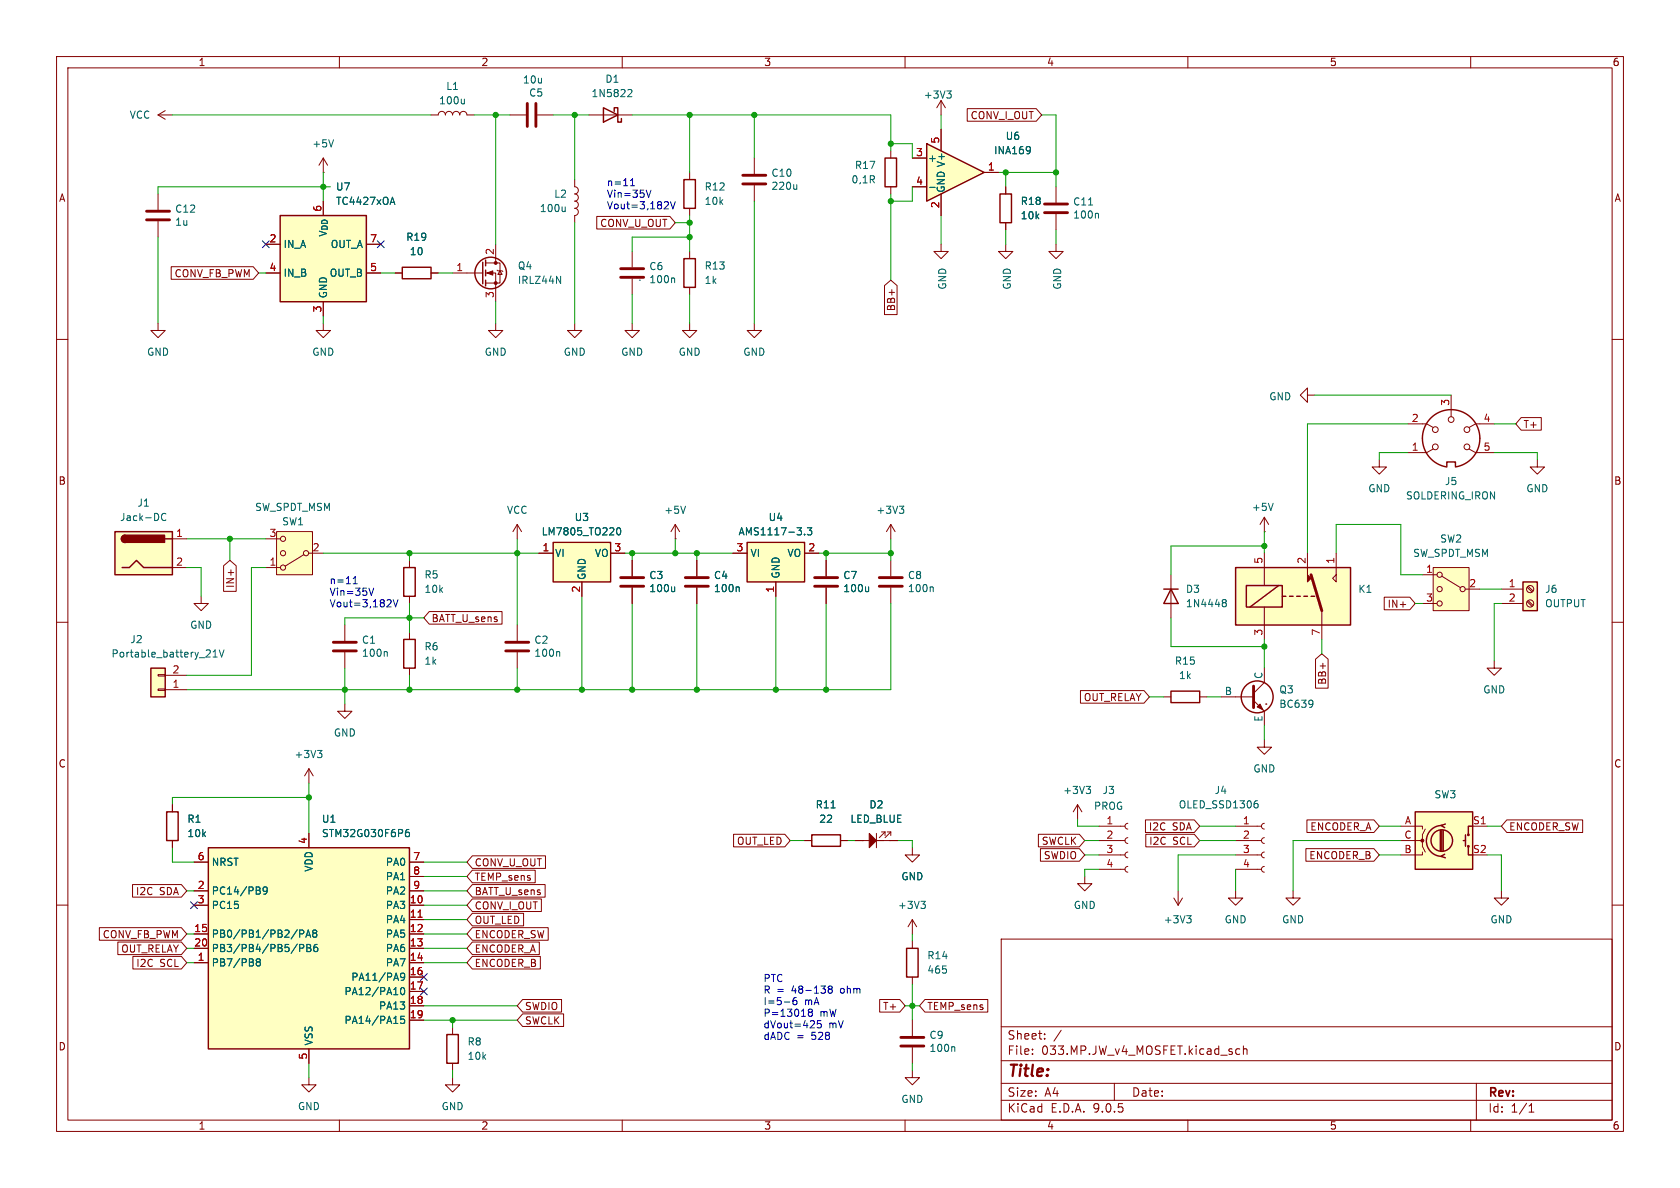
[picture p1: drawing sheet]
<svg xmlns="http://www.w3.org/2000/svg" width="297mm" height="210mm" viewBox="0 0 297 210" stroke-linecap="round" stroke-linejoin="round" font-family="sans-serif">
<g fill="none" stroke="#840000" stroke-width=".18">
<path d="M10 10h277v190h-277zM12 12h273v186h-273zM60 10v2M110 10v2M160 10v2M210 10v2M260 10v2M10 60h2M285 60h2M10 110h2M285 110h2M218.4 157.5v1.3h1.3l-1.3 1.2-1.2-1.2h1.2"/>
<path d="M10 160h2M177 166h108v32h-108zM285 160h2M60 198v2M110 198v2M160 198v2M177 194.5h108M177 191.5h108M177 187.5h108M177 181.5h108M182.5 186.3v.1M182.5 185.5v.1"/>
<path d="M184.7 183.6v.1M184.7 182.8v.1M187.6 182.1l-1.3 2M197 191.5v3M210 198v2M218.5 186.3l.2 .1 .5-.1M219.2 185.5l-.5-.1-.2 .1M219.8 185.5l.2-.1 .4 .1 .1 .9M219.8 184.9v1.5M260 198v2M261 191.5v6.5M270.3 196.6h.9"/>
<path d="M270.3 195.5l.4-.4v1.5"/>
</g>
<path d="M163.8 25.4l10.2 5.1-10.2 5.1z" fill="#ffffc2"/>
<path d="M163.8 25.4l10.2 5.1-10.2 5.1zM255.8 82.4v-.7h1.5v.7M257.3 82.5a5.1 5.1 0 0 0 3.5-7.8 5.1 5.1 0 0 0-8.6 .1 5.1 5.1 0 0 0 3.6 7.8M71.4 113h2v5.1h-2zM71.4 100.3h2v5.1h-2z" fill="none" stroke="#840000" stroke-width=".25"/>
<g fill="none" stroke="#840000" stroke-width=".18">
<path d="M161.3 27.9h2.5M161.3 33h2.5M166.4 22.9v3.8M166.4 34.3v3.8M174 30.5h2.5M248.9 74.9h3.3l1.2 .7M253.4 79.4l-1.2 .6h-3.3M256.5 69.9v3.8M259.7 79.4l1.2 .6h3.3M264.2 74.9h-3.3l-1.2 .7M72.4 99.1v1.2M91.4 92.7v2.6"/>
<path d="M91.4 92.7l-.7 1.3M91.4 92.7l.8 1.3M243.8 81.3v1.3h1.3l-1.3 1.2-1.2-1.2h1.2M72.4 105.4v1.3M72.4 111.8v1.2M72.4 118.1v1.3M91.4 110.5v2.8M91.4 115.3v2.8M264.2 116.8v1.3h1.2l-1.2 1.3-1.3-1.3h1.3"/>
<circle cx="253.7" cy="75.9" r=".51"/>
<circle cx="253.7" cy="79" r=".51"/>
<circle cx="256.5" cy="74.2" r=".51"/>
<circle cx="259.3" cy="75.9" r=".51"/>
<circle cx="259.3" cy="79" r=".51"/>
</g>
<path d="M164.4 33.1h.9M182 26h.1a1.07 1.07 0 0 1-.1 1.1M182.2 26.5l-.2 .1M98.8 115.2l.1 .2v.6" fill="none" stroke="#006464" stroke-width=".18"/>
<path d="M89.4 113.5h4.1M89.4 115.1h4.1" fill="none" stroke="#840000" stroke-width=".51"/>
<path d="M253.4 100.3h6.3v7.7h-6.3z" fill="#ffffc2"/>
<g fill="none" stroke="#840000" stroke-width=".18">
<path d="M207 101.6v7.6M251.5 101.6h2.5M251.5 106.7h2.5M253.4 100.3h6.3v7.7h-6.3zM254.9 101.9l3.3 2M259.1 104.1h2.5"/>
<circle cx="254.5" cy="101.6" r=".46"/>
<circle cx="254.5" cy="106.7" r=".46"/>
<circle cx="254.5" cy="104.1" r=".46"/>
<circle cx="258.6" cy="104.1" r=".46"/>
</g>
<path d="M205.7 104.1h2.6M207 104.1l1.3 2.6h-2.6z" fill="none" stroke="#840000" stroke-width=".25"/>
<path d="M216.2 106.5h.1M216.2 106h.4l.1 .1 .1 .2-.2 .2M216.3 106.5h.3M216.3 106.5l-.1 .1M216.6 106.5l.2 .3-.1 .3-.1 .2-.4-.1" fill="none" stroke="#006464" stroke-width=".18"/>
<path d="M97.8 95.9h10.1v7h-10.1z" fill="#ffffc2"/>
<path d="M97.8 95.9h10.1v7h-10.1z" fill="none" stroke="#840000" stroke-width=".25"/>
<g fill="none" stroke="#840000" stroke-width=".18">
<path d="M166.4 43.2v1.3h1.2l-1.2 1.2-1.3-1.2h1.3M95.2 97.8h2.6M107.9 97.8h2.6M111.8 99.1v2.8M119.4 95.3h.1M119.4 92.7l-.8 1.3M119.4 92.7l.7 1.3M119.4 92.7v2.6M123.2 99.1v2.8M102.9 102.9v2.5M111.8 103.9v2.8M123.2 103.9v2.8"/>
<path d="M161.3 149.9v1.2h1.3l-1.3 1.3-1.3-1.3h1.3"/>
</g>
<path d="M109.2 93.4l.1-.1a.68 .68 0 0 1 .5 .6 .68 .68 0 0 1-.5 .7 .84 .84 0 0 1-.1-1.2zM121.2 89.5l-.4 1.2M119.3 103.7v.9M119.3 104.5l-.2 .1M130.5 103.7l.2 .2v.7" fill="none" stroke="#006464" stroke-width=".18"/>
<path d="M109.7 102.1h4.1M109.7 103.6h4.1M121.2 102.1h4M121.2 103.6h4" fill="none" stroke="#840000" stroke-width=".51"/>
<path d="M36.8 149.9h35.6v35.5h-35.6z" fill="#ffffc2"/>
<path d="M176.8 34.3h2v5.1h-2zM207 122.2h5.1v2h-5.1zM36.8 149.9h35.6v35.5h-35.6z" fill="none" stroke="#840000" stroke-width=".25"/>
<g fill="none" stroke="#840000" stroke-width=".18">
<path d="M177.8 33v1.3M177.8 39.4v1.2M186.7 33v2.8M186.7 37.8v2.8M177.8 43.2v1.3h1.3l-1.3 1.2-1.3-1.2h1.3M186.7 43.2v1.3h1.3l-1.3 1.2-1.3-1.2h1.3M205.7 123.2h1.3M212.1 123.2h1.3M34.3 152.4h2.5M34.3 157.5h2.5M54.6 147.3v2.6M72.4 152.4h2.5"/>
<path d="M72.4 157.5h2.5M72.4 154.9h2.5M34.3 160h2.5M34.3 165.1h2.5M34.3 167.6h2.5M34.3 170.2h2.5M72.4 160h2.5M72.4 165.1h2.5M72.4 167.6h2.5M72.4 170.2h2.5M72.4 162.6h2.5M72.4 172.7h2.5"/>
<path d="M72.4 175.3h2.5M72.4 177.8h2.5M54.6 185.4v2.6M72.4 180.3h2.5"/>
</g>
<g fill="none" stroke="#006464" stroke-width=".18">
<path d="M192.4 36.2h.8M194 37.7l.2 .2v.7M47.2 157.3l-.2 .3h-.2l-.3-.3 .1-.4 .4-.1 .2 .1a.84 .84 0 0 1-.3 1.2h-.3M72.3 146.6l-.4 .1a.86 .86 0 0 0 0 1.2l.4-.1 .1-.4-.2-.3h-.3l-.2 .3M45.5 170l-.2-.2 .2-.3h.3l.2 .2-.2 .3M45.5 170l-.2 .3 .1 .3 .1 .2 .4-.1 .1-.2v-.2l-.2-.3M45.5 170h.3M53 165.1l.6-.1 .1-.2-.1-.3-.6-.1v1.3M53 167.6h.6l.1-.2-.1-.3-.6-.2v1.3M54.1 165.7l.4-1.3 .4 1.3M54.2 165.3h.6M54.3 166.9h.4l.2 .3-.2 .4 .2 .1 .1 .3-.3 .2h-.4z"/>
<path d="M54.3 167.6h.4M55.5 165l-.2-.3 .2-.3h.3l.2 .3-.2 .3M55.5 165l-.2 .2v.4l.2 .1 .4-.1 .1-.2v-.2l-.2-.2M55.5 165h.3M56.1 166.9l-.4 .1a.86 .86 0 0 0 0 1.2l.4-.1 .1-.4-.3-.3h-.2l-.2 .3M70.9 174.7l.2-.1a.68 .68 0 0 1 .5 .6 .68 .68 0 0 1-.5 .6l-.2-.1-.1-.3zM71.5 179.6h-.6l-.1 .7 .2-.2 .4 .1 .1 .2v.4l-.2 .1-.5-.1M71.5 172.6l-.2 .2h-.2l-.3-.2 .1-.5 .4-.1 .2 .2a.84 .84 0 0 1-.3 1.1h-.3"/>
</g>
<path d="M73.9 162.1h.7" fill="none" stroke="#a90000" stroke-width=".18"/>
<path d="M184.7 36.1h4M184.7 37.6h4" fill="none" stroke="#840000" stroke-width=".51"/>
<path d="M48.9 94h6.3v7.6h-6.3z" fill="#ffffc2"/>
<g fill="none" stroke="#840000" stroke-width=".18">
<path d="M133.3 27.9v2.8M133.3 32.8v2.8M157.5 26.7v1.2M157.5 33v1.3M133.3 57.2v1.2h1.3l-1.3 1.3-1.2-1.3h1.2M47 95.3h2.5M48.9 94h6.3v7.6h-6.3zM53.7 98l-3.3 2.1M54.6 97.8h2.5M47 100.3h2.5M61 110.5v2.8M61 115.3v2.8"/>
<path d="M218.4 146.1h4.6M218.4 148.6h4.6M218.4 151.1h4.6M218.4 153.7h4.6M223.5 145.5l-.3 .2-.2 .4 .2 .3 .3 .2M223.5 148.1l-.3 .1-.2 .4 .2 .3 .3 .2M223.5 150.6l-.3 .2-.2 .3 .2 .4 .3 .1M223.5 153.2l-.3 .1-.2 .4 .2 .3 .3 .2"/>
<circle cx="50" cy="97.8" r=".46"/>
<circle cx="50" cy="95.3" r=".46"/>
<circle cx="54.1" cy="97.8" r=".46"/>
<circle cx="50" cy="100.3" r=".46"/>
</g>
<path d="M156.5 27.9h2v5.1h-2z" fill="none" stroke="#840000" stroke-width=".25"/>
<path d="M131.3 31h4.1M131.3 32.5h4.1M58.9 113.5h4.1M58.9 115.1h4.1" fill="none" stroke="#840000" stroke-width=".51"/>
<path d="M140.9 32.6v.9M140.9 33.4l-.2 .1M68.3 115.2l.2 .2v.6M222.1 141.5h.2M222.2 142l.2 .3v.3l-.2 .2" fill="none" stroke="#006464" stroke-width=".18"/>
<path d="M20.3 94h10.2v7.6h-10.2z" fill="#ffffc2"/>
<path d="M20.3 94h10.2v7.6h-10.2zM22.1 94.6a.64 .64 0 0 0-.6 .7 .64 .64 0 0 0 .6 .6M29.2 95.3h1.3M21.6 100.3h1.3l1.2-1.2 1.3 1.2h5.1" fill="none" stroke="#840000" stroke-width=".25"/>
<g fill="#840000" stroke="#840000" stroke-width=".25">
<path d="M21.6 94.8l.5-.2v1.3a.63 .63 0 0 1-.6-.4 .63 .63 0 0 1 .1-.7z"/>
<path d="M22.1 94.6h7v1.3h-7z"/>
</g>
<path d="M30.5 95.3h2.5M30.5 100.3h2.5" fill="none" stroke="#840000" stroke-width=".18"/>
<path d="M29.3 90.9a.6 .6 0 0 0-.8 .4 .6 .6 0 0 0 .6 .7l.2-.1" fill="none" stroke="#006464" stroke-width=".18"/>
<path d="M26.7 118.1h2.5v5.1h-2.5z" fill="#ffffc2"/>
<path d="M26.7 118.1h2.5v5.1h-2.5z" fill="none" stroke="#840000" stroke-width=".25"/>
<g fill="none" stroke="#840000" stroke-width=".18">
<path d="M27.9 119.3h1.3v.2h-1.3zM29.2 119.4h3.8M35.6 105.4v1.3h1.2l-1.2 1.3-1.3-1.3h1.3M27.9 121.8h1.3v.2h-1.3zM29.2 121.9h3.8M54.6 135.9l-.8 1.3M54.6 135.9l.8 1.3M54.6 135.9v2.5M61 124.5v1.2h1.2l-1.2 1.3-1.3-1.3h1.3M190.5 142.2l-.8 1.3M190.5 142.2l.8 1.3M190.5 142.2v2.6"/>
<path d="M191.8 154.9v1.3h1.2l-1.2 1.3-1.3-1.3h1.3M194.3 146.1h4.6M194.3 148.6h4.6M194.3 151.1h4.6M194.3 153.7h4.6M199.4 145.5l-.4 .2-.1 .4 .1 .3 .4 .2M199.4 148.1l-.4 .1-.1 .4 .1 .3 .4 .2M199.4 150.6l-.4 .2-.1 .3 .1 .4 .4 .1M199.4 153.2l-.4 .1-.1 .4 .1 .3 .4 .2M207.5 158.8l.8 1.2M208.3 157.5v2.5M209 158.8l-.7 1.2"/>
<path d="M228.6 157.5v1.3h1.3l-1.3 1.2-1.3-1.2h1.3M161.3 162.6l-.8 1.2M161.3 162.6l.8 1.2M161.3 162.6v2.5"/>
</g>
<path d="M37.7 116.1h.7M37.7 115.2l.3-.3v1.2M38.8 114.9l.4 1.2 .4-1.2M56.1 132.7h.8l-.4 .4M56.7 133.1l.2 .3v.3l-.2 .2M192 139h.8l-.4 .5M192.6 139.5l.2 .2v.3l-.2 .3M162.8 159.3h.8l-.4 .5M163.3 159.8l.3 .3v.3l-.3 .2M209.8 161.9h.8l-.4 .5M210.3 162.4l.3 .2v.3l-.3 .2" fill="none" stroke="#006464" stroke-width=".18"/>
<path d="M49.5 38.1h15.3v15.2h-15.3z" fill="#ffffc2"/>
<g fill="none" stroke="#840000" stroke-width=".25">
<path d="M49.5 38.1h15.3v15.2h-15.3zM71.1 47.2h5.1v2.1h-5.1z"/>
<circle cx="222.2" cy="123.2" r="2.82"/>
</g>
<g fill="none" stroke="#840000" stroke-width=".18">
<path d="M47 43.2h2.5M47 48.3h2.5M57.1 57.2v1.2h1.3l-1.3 1.3-1.2-1.3h1.2M57.1 53.3v2.6M64.8 43.2h2.5M64.8 48.3h2.5M69.8 48.3h1.3M76.2 48.3h1.3M223.5 118.1v2.6l-1.9 1.9M215.9 123.2h5.7M221.6 123.8l1.9 1.9v2.6M223.5 130.8v1.3h1.3l-1.3 1.3-1.3-1.3h1.3"/>
<path d="M223.8 124.5h.1"/>
</g>
<path d="M69.1 35.8h.6M69.4 34.9l.4 1.2M232 123.8v.1a1.07 1.07 0 0 1-.1 1M232.1 124.3l-.1 .2" fill="none" stroke="#006464" stroke-width=".18"/>
<path d="M221.6 121.3v3.8" fill="none" stroke="#840000" stroke-width=".51"/>
<path d="M222.8 124.5l.5 1-1.1-.5z" fill="#840000" stroke="#840000" stroke-width=".18"/>
<path d="M250.2 143.5h10.1v10.2h-10.1z" fill="#ffffc2"/>
<g fill="none" stroke="#840000" stroke-width=".25">
<path d="M250.2 143.5h10.1v10.2h-10.1zM254.6 146.8v3.6M254.9 145.9a2.73 2.73 0 0 0-2.7 2.7 2.73 2.73 0 0 0 2.7 2.8M254.9 146.8v3.6M255.1 146.8v3.6M255.4 151l-.6 .4 .7 .2M255.5 145.7l-.7 .2 .6 .4M258.7 148.6h.4M259.1 147.6v2M259.6 149.6v1.5h.7M260.3 146.1h-.7v1.5"/>
<circle cx="254.9" cy="148.6" r="1.9"/>
<circle cx="259.6" cy="147.6" r=".13"/>
<circle cx="259.6" cy="149.6" r=".13"/>
</g>
<path d="M27.9 57.2v1.2h1.3l-1.3 1.3-1.2-1.3h1.2M247.6 146.1h3.9v.5M247.6 148.6h3.9v1l.5 1M251.5 150.6v.5h-3.9M252 146.6l-.5 1v1h-.5M260.3 146.1h2.6" fill="none" stroke="#840000" stroke-width=".18"/>
<circle cx="251.5" cy="148.6" r=".25" fill="#840000" stroke="#840000" stroke-width=".18"/>
<path d="M132.1 95.9h10.1v7h-10.1z" fill="#ffffc2"/>
<path d="M106.7 19.1l2.5 1.2-2.5 1.3zM108.6 19.7v-.6h.6v2.5h.7v-.6M132.1 95.9h10.1v7h-10.1z" fill="none" stroke="#840000" stroke-width=".25"/>
<g fill="none" stroke="#840000" stroke-width=".18">
<path d="M29.2 19.6l-1.3 .7M27.9 34.3v2.8M27.9 39.1v2.8M27.9 20.3l1.3 .8M27.9 20.3h2.6M57.1 30.5h.1M57.1 27.9l-.7 1.3M57.1 27.9l.8 1.3M57.1 27.9v2.6M104.1 20.3h7.7M129.5 97.8h2.6M142.2 97.8h2.6"/>
<path d="M137.2 102.9v2.5M151.1 148.6h2.6M154.9 147.3v2.6M155.8 147.1h.7M156.2 148.6h2.5M156.5 147.1l-1.1 1M156.5 147.1v.6M156.8 147.1h.7M157.5 147.1l-1 1M157.5 147.1v.6"/>
</g>
<path d="M111.2 15.8l.4 .1 .1 .3-.8 .9h.8M59 24.7l-.5 1.3M142.2 94.4v.2M142.7 93.3h.8l-.4 .5 .3 .1v.5l-.1 .2-.6-.2" fill="none" stroke="#006464" stroke-width=".18"/>
<path d="M25.9 37.3h4.1M25.9 38.9h4.1" fill="none" stroke="#840000" stroke-width=".51"/>
<path d="M153.7 147.3l1.2 1.3h1.3h-1.3l-1.2 1.3z" fill="#840000" stroke="#840000" stroke-width=".18"/>
<path d="M218.4 100.3h20.4v10.2h-20.4z" fill="#ffffc2"/>
<g fill="none" stroke="#840000" stroke-width=".18">
<path d="M76.2 20.3h1.3a.64 .64 0 0 1 .6-.6 .64 .64 0 0 1 .6 .6 .64 .64 0 0 1 .7-.6 .64 .64 0 0 1 .6 .6 .64 .64 0 0 1 .6-.6 .64 .64 0 0 1 .7 .6 .64 .64 0 0 1 .6-.6 .64 .64 0 0 1 .6 .6h1.3M90.2 20.3h2.8M95 20.3h2.8M101.6 35.6a.64 .64 0 0 1 .6 .6 .64 .64 0 0 1-.6 .6 .64 .64 0 0 1 .6 .7 .64 .64 0 0 1-.6 .6v1.3M101.6 31.8v1.2a.64 .64 0 0 1 .6 .6 .64 .64 0 0 1-.6 .7 .64 .64 0 0 1 .6 .6 .64 .64 0 0 1-.6 .7M121.9 30.5v1.3M121.9 36.8v1.3M80 48.3h5.3M85.9 46.5h2.5v3.5h-2.5M85.9 48.3h1.7v5M87.6 57.2v1.2h1.3l-1.3 1.3-1.2-1.3h1.2M87.6 43.2v3.3"/>
<path d="M87.9 47.8l.1 .1h.8l.1 .1M88.4 47.9l.4 .6h-.8zM101.6 57.2v1.2h1.3l-1.3 1.3-1.3-1.3h1.3M121.9 57.2v1.2h1.3l-1.3 1.3-1.3-1.3h1.3M121.9 44.5v1.2M121.9 50.8v1.3M231.1 69.9v-1.3l-1.2 1.3 1.2 1.2v-1.2h1.3M146 99.1v2.8M157.5 92.7v2.6M157.5 99.1v2.8M157.5 92.7l-.8 1.3M157.5 92.7l.7 1.3"/>
<path d="M223.5 94h.1M223.5 91.4v2.6M223.5 97.8v5.7M223.5 91.4l-.7 1.3M223.5 91.4l.8 1.3M231.1 97.8v2.5M236.2 97.8v5.1l-.6-.7 .6-.6M146 103.9v2.8M157.5 103.9v2.8M223.5 107.3v5.7M233.7 108v5M142.2 148.6h1.3"/>
<path d="M148.6 148.6h1.3M161.3 189.2v1.3h1.3l-1.3 1.3-1.3-1.3h1.3"/>
</g>
<g fill="none" stroke="#840000" stroke-width=".25">
<path d="M120.9 31.8h2v5h-2zM85.3 46.4v3.8M85.9 46v1M85.9 47.8v1M85.9 49.5v1M120.9 45.7h2v5.1h-2zM218.4 100.3h20.4v10.2h-20.4zM220.3 103.5h6.4v3.8h-6.4zM226.1 103.5l-5.1 3.8M226.7 105.4h.6M228 105.4h.6M229.2 105.4h.7"/>
<path d="M230.5 105.4h.6M231.8 105.4h.6M143.5 147.6h5.1v2h-5.1z"/>
<circle cx="86.7" cy="48.3" r="2.79"/>
</g>
<g fill="#840000" stroke="#840000" stroke-width=".18">
<path d="M231.1 100.3v1.3l.7 .6-.7 .7z"/>
<path d="M86.1 48.3l1-.4v.7z"/>
<circle cx="87.6" cy="46.5" r=".25"/>
<circle cx="87.6" cy="50" r=".25"/>
</g>
<path d="M93.2 18.3v4.1M94.7 18.3v4.1M144 102.1h4.1M144 103.6h4.1M155.4 102.1h4.1M155.4 103.6h4.1M231.8 101.6l1.9 6.4" fill="none" stroke="#840000" stroke-width=".51"/>
<path d="M82.1 17.5v.9M82.1 18.2l-.2 .2M99.9 36.6v.8M99.9 37.3l-.2 .1M98.4 48.8l.7 1.3v-1.3M159 89.5h.8l-.4 .5M159.5 90l.3 .2v.3l-.3 .2M225.1 89l-.4 1.2M153.6 103.7v.9M153.6 104.5l-.2 .1M164.8 103.7l.2 .2v.7M146.9 142.8h.8" fill="none" stroke="#006464" stroke-width=".18"/>
<path d="M269.2 102.9h2.6v5.1h-2.6z" fill="#ffffc2"/>
<path d="M269.2 102.9h2.6v5.1h-2.6zM29.5 143.5h2v5.1h-2zM160.3 167.6h2v5.1h-2zM79 182.9h2v5.1h-2z" fill="none" stroke="#840000" stroke-width=".25"/>
<g fill="none" stroke="#840000" stroke-width=".18">
<path d="M166.4 17.8l.7 1.3M166.4 17.8l-.8 1.3M166.4 17.8v2.5M171 19.2h12.2l.9 1.1-.9 1.1h-12.2zM105.5 38.3h12.9l1 1.1-1 1.1h-12.9zM161.3 27.9h2.5M161.3 33h2.5M166.4 22.9v3.8M166.4 34.3v3.8M174 30.5h2.5M177.8 33v1.3M177.8 39.4v1.2"/>
<path d="M30.3 47.1h14.5l.9 1.2-.9 1.1h-14.5zM47 43.2h2.5M47 48.3h2.5M57.1 53.3v2.6M64.8 43.2h2.5M64.8 48.3h2.5M69.8 48.3h1.3M76.2 48.3h1.3M111.8 57.2v1.2h1.2l-1.2 1.3-1.3-1.3h1.3M111.8 44.5v2.7M111.8 49.3v2.8M156.4 50.5l1.1-1 1.1 1v5.1h-2.2z"/>
<path d="M268.9 73.8h3.6v2.2h-3.6l-.9-1.1zM95.2 97.8h2.6M107.9 97.8h2.6M111.8 99.1v2.8M123.2 99.1v2.8M129.5 97.8h2.6M142.2 97.8h2.6M146 99.1v2.8M271.8 81.3v1.3h1.2l-1.2 1.2-1.3-1.2h1.3M39.5 100l1.1-.9 1.2 .9v4.5h-2.3zM75.9 108.1h12.9v2.2h-12.9l-1-1.1zM102.9 102.9v2.5"/>
<path d="M111.8 103.9v2.8M123.2 103.9v2.8M137.2 102.9v2.5M146 103.9v2.8M232.6 116.5l1.1-.9 1.1 .9v5.2h-2.2zM244.7 105.6h4.5l1 1.1-1 1.1h-4.5zM265.4 104.1h3.8M265.4 106.7h3.8M270 103.8l.8 .8M270 106.3l.8 .9M270.2 103.6l.8 .9M270.2 106.2l.8 .8"/>
<path d="M191 122.1h11.2l1 1.1-1 1.1h-11.2zM23.4 156.4h8.7l.9 1.1-.9 1.1h-8.7zM30.5 142.2v1.3M30.5 148.6v1.3M34.3 152.4h2.5M34.3 157.5h2.5M54.6 147.3v2.6M72.4 152.4h2.5M72.4 157.5h2.5M72.4 154.9h2.5M83.5 156.4h12.9v2.2h-12.9l-1-1.1zM83.5 158.9h12.2v2.2h-12.2l-1-1.1z"/>
<path d="M83.5 151.3h12.9v2.2h-12.9l-1-1.1zM83.5 153.8h11.1v2.3h-11.1l-1-1.2zM129.7 147.5h9l1 1.1-1 1.1h-9zM142.2 148.6h1.3M148.6 148.6h1.3M151.1 148.6h1.5M157.2 148.6h1.5M183.6 147.5h7.2l1 1.1-1 1.1h-7.2zM183.9 150h6.9l1 1.1-1 1.1h-6.9zM202.5 144.9h8.6l1 1.2-1 1.1h-8.6zM202.6 147.5h8.5l1 1.1-1 1.1h-8.5zM230.9 150h12l.9 1.1-.9 1.1h-12z"/>
<path d="M231 144.9h11.9l.9 1.2-.9 1.1h-11.9zM265.4 157.5v1.3h1.3l-1.3 1.2-1.2-1.2h1.2M266.4 144.9h13.4v2.3h-13.4l-1-1.1zM17.6 164h14.5l.9 1.1-.9 1.1h-14.5zM20.8 166.5h11.3l.9 1.1-.9 1.2h-11.3zM23.5 169.1h8.6l.9 1.1-.9 1.1h-8.6zM34.3 160h2.5M34.3 165.1h2.5M34.3 167.6h2.5M34.3 170.2h2.5M72.4 160h2.5M72.4 165.1h2.5"/>
<path d="M72.4 167.6h2.5M72.4 170.2h2.5M72.4 162.6h2.5M72.4 172.7h2.5M72.4 175.3h2.5M72.4 177.8h2.5M83.5 169.1h12v2.2h-12l-1-1.1zM83.5 161.4h9.1v2.3h-9.1l-1-1.1zM83.5 164h13.4v2.2h-13.4l-1-1.1zM83.5 166.5h11.8v2.3h-11.8l-1-1.2zM92.4 176.7h6.9v2.2h-6.9l-1-1.1zM92.4 179.2h7.2v2.3h-7.2l-1-1.2z"/>
<path d="M155.5 176.7h3.6l.9 1.1-.9 1.1h-3.6zM161.3 166.4v1.2M161.3 172.7v1.3M163.5 176.7h11.1v2.2h-11.1l-.9-1.1zM54.6 190.5v1.3h1.3l-1.3 1.2-1.3-1.2h1.3M54.6 185.4v2.6M72.4 180.3h2.5M80 190.5v1.3h1.3l-1.3 1.2-1.3-1.2h1.3M80 181.6v1.3M80 188v1.2M161.3 180.3v2.8M161.3 185.2v2.8"/>
<circle cx="270.5" cy="104.1" r=".63"/>
<circle cx="270.5" cy="106.7" r=".63"/>
</g>
<path d="M109.7 47.5h4.1M109.7 49h4.1M159.3 183.4h4M159.3 184.9h4" fill="none" stroke="#840000" stroke-width=".51"/>
<g fill="none" stroke="#006464" stroke-width=".18">
<path d="M167.4 16.1h.8l-.5 .5M167.9 16.6l.3 .2v.3l-.3 .2M69.1 35.8h.6M69.4 34.9l.4 1.2M164.4 33.1h.9M182 26h.1a1.07 1.07 0 0 1-.1 1.1M182.2 26.5l-.2 .1M119.1 49.1l.2 .2v.7M109.2 93.4l.1-.1a.68 .68 0 0 1 .5 .6 .68 .68 0 0 1-.5 .7 .84 .84 0 0 1-.1-1.2zM142.2 94.4v.2M142.7 93.3h.8l-.4 .5 .3 .1v.5l-.1 .2-.6-.2M119.3 103.7v.9"/>
<path d="M119.3 104.5l-.2 .1M130.5 103.7l.2 .2v.7M153.6 103.7v.9M153.6 104.5l-.2 .1M47.2 157.3l-.2 .3h-.2l-.3-.3 .1-.4 .4-.1 .2 .1a.84 .84 0 0 1-.3 1.2h-.3M72.3 146.6l-.4 .1a.86 .86 0 0 0 0 1.2l.4-.1 .1-.4-.2-.3h-.3l-.2 .3M146.9 142.8h.8M45.5 170l-.2-.2 .2-.3h.3l.2 .2-.2 .3M45.5 170l-.2 .3 .1 .3 .1 .2 .4-.1 .1-.2v-.2l-.2-.3M45.5 170h.3M53 165.1l.6-.1 .1-.2-.1-.3-.6-.1v1.3M53 167.6h.6l.1-.2-.1-.3-.6-.2v1.3"/>
<path d="M54.1 165.7l.4-1.3 .4 1.3M54.2 165.3h.6M54.3 166.9h.4l.2 .3-.2 .4 .2 .1 .1 .3-.3 .2h-.4zM54.3 167.6h.4M55.5 165l-.2-.3 .2-.3h.3l.2 .3-.2 .3M55.5 165l-.2 .2v.4l.2 .1 .4-.1 .1-.2v-.2l-.2-.2M55.5 165h.3M56.1 166.9l-.4 .1a.86 .86 0 0 0 0 1.2l.4-.1 .1-.4-.3-.3h-.2l-.2 .3M70.9 174.7l.2-.1a.68 .68 0 0 1 .5 .6 .68 .68 0 0 1-.5 .6l-.2-.1-.1-.3zM71.5 179.6h-.6l-.1 .7 .2-.2 .4 .1 .1 .2v.4l-.2 .1-.5-.1M71.5 172.6l-.2 .2h-.2l-.3-.2 .1-.5 .4-.1 .2 .2a.84 .84 0 0 1-.3 1.1h-.3M168.6 185l.2 .2v.7"/>
</g>
<g fill="none" stroke="#009600" stroke-width=".18">
<path d="M30.5 20.3h45.7M57.1 30.5v5.1M58.4 33h-30.5v1.3M83.8 20.3h6.4M87.6 20.3v22.9M97.8 20.3h6.3M101.6 20.3v11.5M101.6 39.4v17.8M111.8 20.3h45.7v6.4M119.4 39.4h2.5M121.9 20.3v10.2M121.9 38.1v6.4"/>
<path d="M133.3 20.3v7.6M133.3 35.6v21.6M157.5 25.4h3.8v2.5M157.5 34.3v15.2M161.3 33v2.6h-3.8M166.4 20.3v2.6M166.4 38.1v5.1M176.5 30.5h10.2M177.8 30.5v2.5M184.1 20.3h2.6v12.7M27.9 41.9v15.3M45.7 48.3h1.3"/>
<path d="M57.1 55.9v1.3M67.3 48.3h2.5M77.5 48.3h2.5M87.6 53.3v3.9M111.8 52.1v5.1M121.9 41.9h-10.1v2.6M121.9 52.1v5.1M177.8 40.6v2.6M186.7 40.6v2.6M232.4 69.9h24.1M248.9 74.9h-17.8v22.9M264.2 74.9h3.8"/>
<path d="M33 95.3h14M40.6 95.3v3.8M57.1 97.8h38.1M72.4 97.8v1.3M91.4 95.3v15.2M110.5 97.8h19M111.8 97.8v1.3M119.4 95.3v2.5M123.2 97.8v1.3M144.8 97.8h12.7M146 97.8v1.3M157.5 95.3v3.8"/>
<path d="M223.5 94v3.8M223.5 96.5h-16.5v5.1M236.2 97.8v-5.1h11.4v8.9h3.9M248.9 80h-5.1v1.3M264.2 80h7.6v1.3M33 100.3h2.6v5.1M47 100.3h-2.6v19.1h-11.4M61 118.1v6.4M72.4 106.7v5.1M72.4 119.4v2.5M74.9 109.2h-13.9v1.3M91.4 118.1v3.8"/>
<path d="M102.9 105.4v16.5M111.8 106.7v15.2M123.2 106.7v15.2M137.2 105.4v16.5M146 106.7v15.2M157.5 106.7v15.2h-124.5M207 109.2v5.1h16.5M223.5 113v5.1M233.7 113v2.6M250.2 106.7h1.3M261.6 104.1h3.8M265.4 106.7h-1.2v10.1"/>
<path d="M54.6 138.4v8.9M203.2 123.2h2.5M213.4 123.2h2.5M223.5 128.3v2.5M30.5 149.9v2.5h3.8M33 157.5h1.3M54.6 141h-24.1v1.2M74.9 157.5h7.6M74.9 152.4h7.6M74.9 154.9h7.6M139.7 148.6h2.5M149.9 148.6h1.2"/>
<path d="M158.7 148.6h2.6v1.3M190.5 144.8v1.3h3.8M191.8 148.6h2.5M191.8 151.1h2.5M194.3 153.7h-2.5v1.2M212.1 148.6h6.3M212.1 146.1h6.3M218.4 151.1h-10.1v6.4M218.4 153.7v3.8M243.8 146.1h3.8M243.8 151.1h3.8M247.6 148.6h-19v8.9"/>
<path d="M262.9 146.1h2.5M262.9 151.1h2.5v6.4M33 167.6h1.3M33 170.2h1.3M33 165.1h1.3M74.9 177.8h16.5M74.9 160h7.6M74.9 167.6h7.6M74.9 170.2h7.6M74.9 165.1h7.6M74.9 162.6h7.6M160 177.8h2.6"/>
<path d="M161.3 165.1v1.3M161.3 174v6.3M54.6 188v2.5M74.9 180.3h16.5M80 180.3v1.3M80 189.2v1.3M161.3 188v1.2"/>
</g>
<path d="M46.4 42.6l1.2 1.2M47.6 42.6l-1.2 1.2M66.7 42.6l1.2 1.2M67.9 42.6l-1.2 1.2M33.7 159.4l1.2 1.2M34.9 159.4l-1.2 1.2M74.3 174.7l1.2 1.2M74.3 172.1l1.2 1.2M75.5 174.7l-1.2 1.2M75.5 172.1l-1.2 1.2" fill="none" stroke="#000084" stroke-width=".18"/>
<g fill="none" stroke="#0000c2" stroke-width=".18">
<path d="M111.5 32.8h.7M111.5 31.9l.3-.3v1.2M114.2 33.6l.5 1.3 .4-1.3M117.9 35.7l.3 .2-.1 .3-.7 .7h.8M118.5 35.7l.5 1.2 .4-1.2M113 49.5h.1M62.4 103.2h.8M62.4 102.3l.4-.4v1.3M65.2 104l.4 1.2 .5-1.2M68.9 106l.3 .3-.1 .3-.7 .7h.8M69.5 106l.4 1.3 .5-1.3M138.7 177.1h.9"/>
<path d="M140.4 176.5a.99 .99 0 0 0-.1 1.1h.5l.1-.5-.2-.3-.4 .1-.1 .2M143 178.5l-.1 .2 .2 .2M143.1 178.9l-.2 .3 .1 .3 .1 .2 .4-.1 .1-.2v-.2l-.2-.3M143.1 178.9h.3M143.6 178.5v.2l-.2 .2M146.6 174.8l-.2-.2 .2-.3h.3l.2 .2-.2 .3M146.6 174.8l-.2 .3 .1 .3 .1 .2 .4-.1 .1-.2v-.2l-.2-.3M146.6 174.8h.3M144.5 180.4v.6l.2-.1 .4 .1 .1 .5-.2 .2-.5-.1"/>
</g>
<path d="M73.9 162.1h.7" fill="none" stroke="#a90000" stroke-width=".18"/>
<g fill="#009600" stroke="#009600" stroke-width=".18">
<circle cx="157.5" cy="97.8" r=".46"/>
<circle cx="223.5" cy="96.5" r=".46"/>
<circle cx="223.5" cy="114.3" r=".46"/>
<circle cx="137.2" cy="121.9" r=".46"/>
<circle cx="146" cy="121.9" r=".46"/>
<circle cx="111.8" cy="121.9" r=".46"/>
<circle cx="123.2" cy="121.9" r=".46"/>
<circle cx="123.2" cy="97.8" r=".46"/>
<circle cx="146" cy="97.8" r=".46"/>
<circle cx="161.3" cy="177.8" r=".46"/>
<circle cx="157.5" cy="25.4" r=".46"/>
<circle cx="157.5" cy="35.6" r=".46"/>
<circle cx="177.8" cy="30.5" r=".46"/>
<circle cx="186.7" cy="30.5" r=".46"/>
<circle cx="54.6" cy="141" r=".46"/>
<circle cx="40.6" cy="95.3" r=".46"/>
<circle cx="61" cy="121.9" r=".46"/>
<circle cx="57.1" cy="33" r=".46"/>
<circle cx="87.6" cy="20.3" r=".46"/>
<circle cx="121.9" cy="20.3" r=".46"/>
<circle cx="133.3" cy="20.3" r=".46"/>
<circle cx="121.9" cy="41.9" r=".46"/>
<circle cx="121.9" cy="39.4" r=".46"/>
<circle cx="101.6" cy="20.3" r=".46"/>
<circle cx="102.9" cy="121.9" r=".46"/>
<circle cx="91.4" cy="121.9" r=".46"/>
<circle cx="80" cy="180.3" r=".46"/>
<circle cx="72.4" cy="121.9" r=".46"/>
<circle cx="72.4" cy="109.2" r=".46"/>
<circle cx="72.4" cy="97.8" r=".46"/>
<circle cx="111.8" cy="97.8" r=".46"/>
<circle cx="91.4" cy="97.8" r=".46"/>
<circle cx="119.4" cy="97.8" r=".46"/>
</g>
<text font-size="2.8" fill="#840000" x="178" y="190.9">Title:</text>
<g font-size="2.1" fill="#840000">
<text x="178" y="184">Sheet:</text>
<text x="178" y="186.7">File:</text>
<text x="184.1" y="186.7">033.MP.JW_v4_MOSFET.kicad_sch</text>
<text x="178" y="196.9">KiCad</text>
<text x="178" y="194.1">Size:</text>
<text x="184.7" y="194.1">A4</text>
<text x="185.7" y="196.9">E.D.A.</text>
<text x="193.3" y="196.9">9.0.5</text>
<text x="200" y="194.1">Date:</text>
<text x="263" y="194.3">Rev:</text>
<text x="263" y="196.9">Id:</text>
<text x="267.1" y="196.9">1/1</text>
</g>
<g font-size="1.8" fill="#840000">
<text x="35" y="11.9">1</text>
<text x="85" y="11.9">2</text>
<text x="135" y="11.9">3</text>
<text x="185" y="11.9">4</text>
<text x="235" y="11.9">5</text>
<text x="285" y="11.9">6</text>
<text x="171.5" y="21.3">CONV_I_OUT</text>
<text x="10.3" y="35.9">A</text>
<text x="285.3" y="35.9">A</text>
<text x="106" y="40.3">CONV_U_OUT</text>
<text x="30.8" y="49.2">CONV_FB_PWM</text>
<text x="158.4" y="55.1" transform="rotate(-90 158.4 55.1)">BB+</text>
<text x="269.2" y="75.9">T+</text>
<text x="10.3" y="85.9">B</text>
<text x="285.3" y="85.9">B</text>
<text x="41.6" y="104" transform="rotate(-90 41.6 104)">IN+</text>
<text x="245.2" y="107.6">IN+</text>
<text x="76.2" y="110.2">BATT_U_sens</text>
<text x="191.5" y="124.1">OUT_RELAY</text>
<text x="234.6" y="121.2" transform="rotate(-90 234.6 121.2)">BB+</text>
<text x="10.3" y="135.9">C</text>
<text x="285.3" y="135.9">C</text>
<text x="130.2" y="149.5">OUT_LED</text>
<text x="184.1" y="149.5">SWCLK</text>
<text x="203" y="147">I2C</text>
<text x="203.1" y="149.5">I2C</text>
<text x="207.3" y="147">SDA</text>
<text x="207.3" y="149.5">SCL</text>
<text x="231.5" y="147">ENCODER_A</text>
<text x="266.7" y="147">ENCODER_SW</text>
<text x="83.8" y="153.4">CONV_U_OUT</text>
<text x="83.8" y="155.9">TEMP_sens</text>
<text x="184.4" y="152.1">SWDIO</text>
<text x="231.4" y="152.1">ENCODER_B</text>
<text x="23.9" y="158.4">I2C</text>
<text x="28.2" y="158.4">SDA</text>
<text x="83.8" y="158.4">BATT_U_sens</text>
<text x="83.8" y="161">CONV_I_OUT</text>
<text x="18.1" y="166.1">CONV_FB_PWM</text>
<text x="83.8" y="163.5">OUT_LED</text>
<text x="83.8" y="166.1">ENCODER_SW</text>
<text x="21.3" y="168.6">OUT_RELAY</text>
<text x="24" y="171.1">I2C</text>
<text x="28.2" y="171.1">SCL</text>
<text x="83.8" y="171.1">ENCODER_B</text>
<text x="83.8" y="168.6">ENCODER_A</text>
<text x="92.7" y="178.8">SWDIO</text>
<text x="156" y="178.8">T+</text>
<text x="163.8" y="178.8">TEMP_sens</text>
<text x="10.3" y="185.9">D</text>
<text x="92.7" y="181.3">SWCLK</text>
<text x="285.3" y="185.9">D</text>
<text x="35" y="199.9">1</text>
<text x="85" y="199.9">2</text>
<text x="135" y="199.9">3</text>
<text x="185" y="199.9">4</text>
<text x="235" y="199.9">5</text>
<text x="285" y="199.9">6</text>
</g>
<g font-size="1.8" fill="#006464">
<text x="78.8" y="16.1">L1</text>
<text x="92.4" y="15">10u</text>
<text x="93.4" y="17.3">C5</text>
<text x="104.5" y="17.4">1N5822</text>
<text x="106.9" y="14.8">D1</text>
<text x="163.2" y="17.6">+3V3</text>
<text x="22.8" y="21.2">VCC</text>
<text x="77.5" y="18.6">100u</text>
<text x="55.1" y="26.3">+5V</text>
<text x="164" y="28.8">+</text>
<text x="175.6" y="27.5">INA169</text>
<text x="177.7" y="24.9">U6</text>
<text x="59.3" y="33.9">U7</text>
<text x="97.9" y="35.2">L2</text>
<text x="124.5" y="33.9">R12</text>
<text x="136.3" y="33.8">220u</text>
<text x="136.3" y="31.4">C10</text>
<text x="150.4" y="32.6">0,1R</text>
<text x="151" y="30.1">R17</text>
<text x="167.2" y="34.2" transform="rotate(-90 167.2 34.2)">GND V+</text>
<text x="30.9" y="40.1">1u</text>
<text x="30.9" y="37.8">C12</text>
<text x="58" y="42" transform="rotate(-90 58 42)">V_{DD}</text>
<text x="59.3" y="36.4">TC4427xOA</text>
<text x="95.3" y="37.7">100u</text>
<text x="124.5" y="36.4">10k</text>
<text x="180.3" y="39">10k</text>
<text x="180.3" y="36.4">R18</text>
<text x="189.6" y="38.8">100n</text>
<text x="189.6" y="36.5">C11</text>
<text x="50" y="44">IN_A</text>
<text x="58.4" y="44">OUT_A</text>
<text x="71.7" y="42.8">R19</text>
<text x="72.3" y="45.3">10</text>
<text x="91.4" y="47.9">Q4</text>
<text x="114.7" y="48">C6</text>
<text x="124.5" y="47.9">R13</text>
<text x="50" y="49.1">IN_B</text>
<text x="58" y="52.8" transform="rotate(-90 58 52.8)">GND</text>
<text x="58.2" y="49.1">OUT_B</text>
<text x="91.4" y="50.4">IRLZ44N</text>
<text x="114.7" y="50.3">100n</text>
<text x="124.5" y="50.4">1k</text>
<text x="167.5" y="51.3" transform="rotate(-90 167.5 51.3)">GND</text>
<text x="178.9" y="51.3" transform="rotate(-90 178.9 51.3)">GND</text>
<text x="187.8" y="51.3" transform="rotate(-90 187.8 51.3)">GND</text>
<text x="25.9" y="63.1">GND</text>
<text x="55.1" y="63.1">GND</text>
<text x="85.6" y="63.1">GND</text>
<text x="99.6" y="63.1">GND</text>
<text x="109.7" y="63.1">GND</text>
<text x="119.9" y="63.1">GND</text>
<text x="131.3" y="63.1">GND</text>
<text x="224.3" y="71">GND</text>
<text x="24.2" y="89.8">J1</text>
<text x="241.8" y="87.2">GND</text>
<text x="248.5" y="88.5">SOLDERING_IRON</text>
<text x="255.3" y="86">J5</text>
<text x="269.7" y="87.2">GND</text>
<text x="21.1" y="92.3">Jack-DC</text>
<text x="45" y="90.5">SW_SPDT_MSM</text>
<text x="49.8" y="93.1">SW1</text>
<text x="89.5" y="91">VCC</text>
<text x="95.7" y="94.8">LM7805_TO220</text>
<text x="101.5" y="92.3">U3</text>
<text x="117.3" y="91">+5V</text>
<text x="130.5" y="94.8">AMS1117-3.3</text>
<text x="135.8" y="92.3">U4</text>
<text x="154.8" y="91">+3V3</text>
<text x="221.2" y="90.5">+5V</text>
<text x="98" y="98.7">VI</text>
<text x="105.1" y="98.7">VO</text>
<text x="132.6" y="98.7">VI</text>
<text x="139.1" y="98.7">VO</text>
<text x="249.7" y="98.7">SW_SPDT_MSM</text>
<text x="254.5" y="96.1">SW2</text>
<text x="74.9" y="102.5">R5</text>
<text x="74.9" y="105">10k</text>
<text x="103.7" y="102.6" transform="rotate(-90 103.7 102.6)">GND</text>
<text x="114.7" y="102.6">C3</text>
<text x="114.7" y="104.9">100u</text>
<text x="126.1" y="102.6">C4</text>
<text x="126.1" y="104.9">100n</text>
<text x="138" y="102.4" transform="rotate(-90 138 102.4)">GND</text>
<text x="149" y="102.6">C7</text>
<text x="149" y="104.9">100u</text>
<text x="160.4" y="102.6">C8</text>
<text x="160.4" y="104.9">100n</text>
<text x="209.6" y="105">D3</text>
<text x="209.6" y="107.5">1N4448</text>
<text x="240" y="105">K1</text>
<text x="273.1" y="105">J6</text>
<text x="273.1" y="107.5">OUTPUT</text>
<text x="22.9" y="113.9">J2</text>
<text x="33.5" y="111.4">GND</text>
<text x="63.9" y="114">C1</text>
<text x="94.4" y="114">C2</text>
<text x="19.6" y="116.4">Portable_battery_21V</text>
<text x="63.9" y="116.3">100n</text>
<text x="74.9" y="115.2">R6</text>
<text x="74.9" y="117.7">1k</text>
<text x="94.4" y="116.3">100n</text>
<text x="207.6" y="117.7">R15</text>
<text x="208.3" y="120.2">1k</text>
<text x="216.4" y="122.9">B</text>
<text x="223.3" y="120.1" transform="rotate(-90 223.3 120.1)">C</text>
<text x="226.1" y="125.3">BC639</text>
<text x="226.1" y="122.8">Q3</text>
<text x="262.1" y="122.8">GND</text>
<text x="58.9" y="130.4">GND</text>
<text x="223.3" y="127.7" transform="rotate(-90 223.3 127.7)">E</text>
<text x="52" y="134.2">+3V3</text>
<text x="221.5" y="136.8">GND</text>
<text x="144.1" y="143.1">R11</text>
<text x="153.6" y="143.1">D2</text>
<text x="187.9" y="140.6">+3V3</text>
<text x="193.3" y="143.4">PROG</text>
<text x="194.8" y="140.6">J3</text>
<text x="208.3" y="143.1">OLED_SSD1306</text>
<text x="214.6" y="140.6">J4</text>
<text x="253.5" y="141.3">SW3</text>
<text x="33" y="145.6">R1</text>
<text x="33" y="148.2">10k</text>
<text x="56.8" y="145.6">U1</text>
<text x="56.8" y="148.2">STM32G030F6P6</text>
<text x="144.7" y="145.6">22</text>
<text x="150.2" y="145.6">LED_BLUE</text>
<text x="37.3" y="153.3">NRST</text>
<text x="55.5" y="154.2" transform="rotate(-90 55.5 154.2)">VDD</text>
<text x="68.1" y="153.3">PA0</text>
<text x="68.1" y="155.8">PA1</text>
<text x="159.3" y="155.8">GND</text>
<text x="37.3" y="158.3">PC14/PB9</text>
<text x="37.3" y="160.9">PC15</text>
<text x="68.1" y="158.3">PA2</text>
<text x="68.1" y="160.9">PA3</text>
<text x="158.6" y="160.9">+3V3</text>
<text x="189.7" y="160.9">GND</text>
<text x="37.3" y="166">PB0/PB1/PB2/PA8</text>
<text x="68.1" y="163.4">PA4</text>
<text x="68.1" y="166">PA5</text>
<text x="205.6" y="163.4">+3V3</text>
<text x="216.4" y="163.4">GND</text>
<text x="226.6" y="163.4">GND</text>
<text x="263.4" y="163.4">GND</text>
<text x="37.3" y="168.5">PB3/PB4/PB5/PB6</text>
<text x="37.3" y="171">PB7/PB8</text>
<text x="62" y="173.6">PA11/PA9</text>
<text x="68.1" y="168.5">PA6</text>
<text x="68.1" y="171">PA7</text>
<text x="163.8" y="172.3">465</text>
<text x="163.8" y="169.8">R14</text>
<text x="60.8" y="176.1">PA12/PA10</text>
<text x="66.9" y="178.7">PA13</text>
<text x="55.5" y="184.9" transform="rotate(-90 55.5 184.9)">VSS</text>
<text x="60.8" y="181.2">PA14/PA15</text>
<text x="82.6" y="185">R8</text>
<text x="164.2" y="183.8">C9</text>
<text x="82.6" y="187.6">10k</text>
<text x="164.2" y="186.2">100n</text>
<text x="52.6" y="196.4">GND</text>
<text x="78" y="196.4">GND</text>
<text x="159.3" y="195.2">GND</text>
</g>
<g font-size="1.8" fill="#a90000">
<text x="161.9" y="27.7">3</text>
<text x="166.1" y="25.5" transform="rotate(-90 166.1 25.5)">5</text>
<text x="161.9" y="32.8">4</text>
<text x="174.6" y="30.2">1</text>
<text x="56.9" y="37.5" transform="rotate(-90 56.9 37.5)">6</text>
<text x="166.1" y="36.9" transform="rotate(-90 166.1 36.9)">2</text>
<text x="47.6" y="42.9">2</text>
<text x="65.3" y="42.9">7</text>
<text x="87.4" y="45.2" transform="rotate(-90 87.4 45.2)">2</text>
<text x="47.6" y="48">4</text>
<text x="65.3" y="48">5</text>
<text x="80.6" y="48">1</text>
<text x="87.4" y="52.8" transform="rotate(-90 87.4 52.8)">3</text>
<text x="56.9" y="55.3" transform="rotate(-90 56.9 55.3)">3</text>
<text x="256.3" y="71.8" transform="rotate(-90 256.3 71.8)">3</text>
<text x="249.5" y="74.7">2</text>
<text x="262.2" y="74.7">4</text>
<text x="249.5" y="79.8">1</text>
<text x="262.2" y="79.8">5</text>
<text x="31" y="95">1</text>
<text x="47.6" y="95">3</text>
<text x="31" y="100.1">2</text>
<text x="47.6" y="100.1">1</text>
<text x="55.2" y="97.5">2</text>
<text x="95.8" y="97.5">1</text>
<text x="108.5" y="97.5">3</text>
<text x="130.1" y="97.5">3</text>
<text x="142.8" y="97.5">2</text>
<text x="223.3" y="99.8" transform="rotate(-90 223.3 99.8)">5</text>
<text x="230.9" y="99.8" transform="rotate(-90 230.9 99.8)">2</text>
<text x="236" y="99.8" transform="rotate(-90 236 99.8)">1</text>
<text x="252" y="101.3">1</text>
<text x="102.6" y="104.8" transform="rotate(-90 102.6 104.8)">2</text>
<text x="136.9" y="104.8" transform="rotate(-90 136.9 104.8)">1</text>
<text x="252" y="106.4">3</text>
<text x="259.6" y="103.9">2</text>
<text x="266.6" y="103.9">1</text>
<text x="266.6" y="106.4">2</text>
<text x="223.3" y="112.5" transform="rotate(-90 223.3 112.5)">3</text>
<text x="233.4" y="112.5" transform="rotate(-90 233.4 112.5)">7</text>
<text x="30.4" y="119.1">2</text>
<text x="30.4" y="121.7">1</text>
<text x="54.4" y="149.3" transform="rotate(-90 54.4 149.3)">4</text>
<text x="195.5" y="145.8">1</text>
<text x="195.5" y="148.3">2</text>
<text x="219.6" y="145.8">1</text>
<text x="219.6" y="148.3">2</text>
<text x="248.2" y="148.3">C</text>
<text x="248.3" y="145.8">A</text>
<text x="260.3" y="145.8">S1</text>
<text x="34.9" y="152.1">6</text>
<text x="73" y="152.1">7</text>
<text x="73" y="154.7">8</text>
<text x="195.5" y="150.9">3</text>
<text x="195.5" y="153.4">4</text>
<text x="219.6" y="150.9">3</text>
<text x="219.6" y="153.4">4</text>
<text x="248.2" y="150.9">B</text>
<text x="260.3" y="150.9">S2</text>
<text x="34.9" y="157.2">2</text>
<text x="34.9" y="159.8">3</text>
<text x="72.3" y="159.8">10</text>
<text x="73" y="157.2">9</text>
<text x="34.2" y="164.8">15</text>
<text x="34.2" y="167.4">20</text>
<text x="72.3" y="162.3">11</text>
<text x="72.3" y="164.8">12</text>
<text x="72.3" y="167.4">13</text>
<text x="34.9" y="169.9">1</text>
<text x="72.3" y="169.9">14</text>
<text x="72.3" y="172.5">16</text>
<text x="72.3" y="175">17</text>
<text x="72.3" y="177.5">18</text>
<text x="72.3" y="180.1">19</text>
<text x="54.4" y="187.4" transform="rotate(-90 54.4 187.4)">5</text>
</g>
<g font-size="1.8" fill="#0000c2">
<text x="107.2" y="33">n=11</text>
<text x="107.2" y="35">Vin=35V</text>
<text x="107.2" y="37.1">Vout=3,182V</text>
<text x="58.2" y="103.4">n=11</text>
<text x="58.2" y="105.4">Vin=35V</text>
<text x="58.2" y="107.4">Vout=3,182V</text>
<text x="134.9" y="173.8">PTC</text>
<text x="134.9" y="175.9">R =</text>
<text x="134.9" y="177.9">I=5-6</text>
<text x="134.9" y="179.9">P=13018</text>
<text x="140.1" y="175.9">48-138</text>
<text x="142.2" y="177.9">mA</text>
<text x="144.9" y="179.9">mW</text>
<text x="148.8" y="175.9">ohm</text>
<text x="134.9" y="182">dVout=425</text>
<text x="134.9" y="184">dADC =</text>
<text x="143.6" y="184">528</text>
<text x="146.5" y="182">mV</text>
</g>
</svg>
